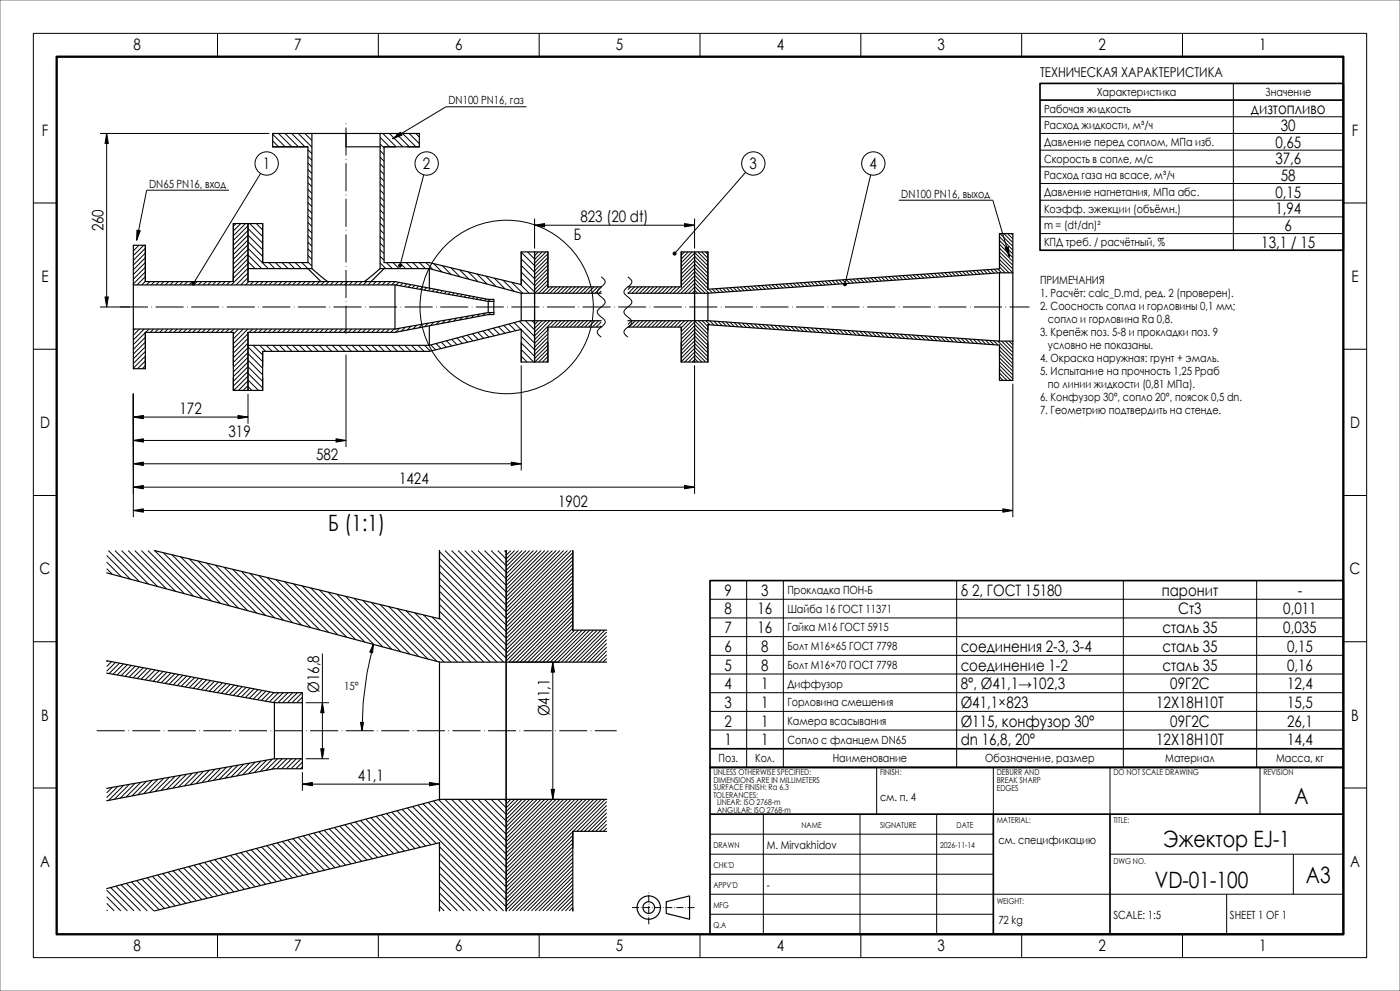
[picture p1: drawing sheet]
<svg xmlns="http://www.w3.org/2000/svg" width="420mm" height="297mm" viewBox="0 0 420 297" stroke-linecap="round" stroke-linejoin="round" font-family="sans-serif">
<path d="M0 0h420v297h-420z" fill="none" stroke="#737373" stroke-width=".3"/>
<g fill="none" stroke="#000" stroke-width=".3">
<path d="M10 10h400v277h-400zM65.2 10v7M113.5 10v7M161.7 10v7M210 10v7M258.2 10v7M306.5 10v7M354.8 10v7M157.9 32h-24.1l-16 9.6M312 35h91M370 25v50M30 40h50.8"/>
<path d="M32 40v52M68.7 57h-24.7l-3 15M78.2 52l-20.2 33M81.8 40.2l3.8 3.8M81.8 42.2l1.8 1.8M83.5 40l4 4M85.5 40l4 4M87.5 40l4 4M89.5 40l4.1 4.1M91.5 40l2.1 2.1M92.4 44.9l1.2 1.2M92.4 46.9l1.2 1.2"/>
<path d="M92.4 48.8l1.2 1.2M92.4 50.8l1.2 1.2M92.4 52.8l1.2 1.2M92.4 54.8l1.2 1.2M92.4 56.8l1.2 1.2M92.4 58.7l1.2 1.2M93.4 40l.2 .1M114 41.2l2.9 2.8M114 43.2l1.2 1.2M114 45.1l1.2 1.2M114 47.1l1.2 1.2M114 49.1l1.2 1.2"/>
<path d="M114 51.1l1.2 1.2M114 53.1l1.2 1.2M114 55l1.2 1.2M114 57l1.2 1.2M114 59l1.2 1.2M114.8 40l4 4M116.8 40l4 4M118.8 40l4 4M120.8 40l4 4M122.8 40l3 3M124.7 40l1.1 1.1M127.1 52.4l-7.1 27.2"/>
<path d="M223.7 51.6l-21.3 24.4M261.2 52.4l-7.7 32.8M312 40h91M312 55h91M312 50h91M312 45h91M10 60.8h7M40.3 73.5l-.3 .3M41.7 73.5l-1.7 1.7M43.1 73.5l-3.1 3.1M43.6 78.7l-3.6 3.6M43.6 77.3l-3.6 3.6"/>
<path d="M43.6 75.8l-3.6 3.6M43.6 74.4l-3.6 3.6M70.8 67l-.8 .8M72.2 67l-2.2 2.2M73.7 67l-3.7 3.7M74.4 79l-4.4 4.4M74.4 77.6l-4.4 4.4M74.4 76.1l-4.4 4.4M74.4 74.7l-4.4 4.4M74.4 73.3l-4.4 4.4M74.4 71.9l-4.4 4.4M74.4 70.5l-4.4 4.4"/>
<path d="M74.4 69.1l-4.4 4.4M74.4 67.7l-4.4 4.4M74.4 68.5l4.4 4.4M74.4 70.5l4.4 4.4M74.4 72.4l4.4 4.4M74.4 74.4l6.1 6.1M74.4 76.4l4.1 4.1M74.4 78.4l2.1 2.1M74.9 67l3.9 3.9M76.9 67l1.9 1.9M80.7 78.7l1.8 1.8M82.6 78.7l1.8 1.8"/>
<path d="M84.6 78.7l1.8 1.8M86.6 78.7l1.8 1.8M88.6 78.7l1.8 1.8M90.6 78.7l1.8 1.8M92.4 60.7l1.2 1.2M92.4 62.7l1.2 1.2M92.4 64.7l1.2 1.2M92.4 66.6l1.2 1.2M92.4 68.6l1.2 1.2M92.4 70.6l1.2 1.2M92.4 72.6l1.2 1.2M92.4 74.6l1.2 1.2"/>
<path d="M92.4 76.5l1.2 1.2M92.4 78.5l1.2 1.2M114 61l1.2 1.2M114 63l1.2 1.2M114 64.9l1.2 1.2M114 66.9l1.2 1.2M114 68.9l1.2 1.2M114 70.9l1.2 1.2M114 72.9l1.2 1.2M114 74.8l1.2 1.2M114 76.8l1.2 1.2M114 78.8l1.7 1.7"/>
<path d="M115.9 78.7l1.8 1.8M117.9 78.7l1.8 1.8M119.9 78.7l1.8 1.8M121.9 78.7l1.8 1.8M123.8 78.7l1.8 1.8M125.8 78.7l1.8 1.8M127.8 78.7l2.1 2.1M130.1 79l2.5 2.5M132.7 79.6l2.6 2.6M156.4 75.6l4 4M156.4 77.6l4 4M156.4 79.6l4 4"/>
<path d="M158.3 75.5l2.1 2.1M160.2 75.5l.2 .1M160.4 65.5v9M160.4 67.5h48M160.4 75.5h.1M161.5 75.5l-1.1 1.1M162.7 75.5l-2.3 2.3M163.8 75.5l-3.4 3.4M164.4 79.4l-4 4M164.4 78.3l-4 4M164.4 77.2l-4 4M164.4 76l-4 4"/>
<path d="M205.4 75.5l-1 1M206.5 75.5l-2.1 2.1M207.6 75.5l-3.2 3.3M208.4 65.5v9M208.4 79.3l-4 4M208.4 78.1l-4 4M208.4 77l-4 4M208.4 75.9l-4 4M208.4 75.7l4 4M208.4 76.8l4 4M208.4 77.9l4 4M208.4 79l4 4"/>
<path d="M209.3 75.5l3.1 3M210.5 75.5l1.9 1.9M211.6 75.5l.8 .8M269.6 60h28.2l5 17M299.8 71l4 4M299.8 72.1l4 4M299.8 73.2l4 4M299.8 74.4l4 4M299.8 75.5l4 4M299.8 76.6l4 4M299.8 77.8l4 4M299.8 78.9l2.9 2.9"/>
<path d="M300 70l3.8 3.8M301.1 70l2.7 2.7M302.3 70l1.5 1.6M303.4 70l.4 .4M312 60h91M312 70h91M312 65h91M403 60.8h7M30 92h9M40.4 98.6l-.4 .4M41.8 98.6l-1.8 1.9M43.3 98.6l-3.3 3.3"/>
<path d="M43.6 84.3l-1.1 1.1M43.6 82.9l-2.5 2.5M43.6 81.5l-3.6 3.6M43.6 80.1l-3.6 3.6M43.6 99.7l-3.6 3.6M44.7 98.6l-1 1M44.9 84.4l-1 1M46.1 98.6l-1 1M46.4 84.4l-1 1M47.5 98.6l-1 1M47.8 84.4l-1 1M48.9 98.6l-1 1"/>
<path d="M49.2 84.4l-1 1M50.3 98.6l-1 1M50.6 84.4l-1 1M51.7 98.6l-1 1M52 84.4l-1 1M53.2 98.6l-1 1M53.4 84.4l-1 1M54.6 98.6l-1 1M54.8 84.4l-1 1M56 98.6l-1 1M56.3 84.4l-1 1M57.4 98.6l-1 1"/>
<path d="M57.7 84.4l-1 1M58.8 98.6l-1 1M59.1 84.4l-1 1M60.2 98.6l-1 1M60.5 84.4l-1 1M61.6 98.6l-1 1M61.9 84.4l-1 1M63.1 98.6l-1 1M63.3 84.4l-1 1M64.5 98.6l-1 1M64.7 84.4l-1 1M65.9 98.6l-1 1"/>
<path d="M66.2 84.4l-1 1M67.3 98.6l-1 1M67.6 84.4l-1 1M68.7 98.6l-1 1M69 84.4l-1 1M70.1 98.6l-1 1M71.5 98.6l-1.5 1.6M73 98.6l-3 3M74.4 98.6l-4.4 4.4M74.4 83.2l-2.2 2.2M74.4 81.8l-3.6 3.6M74.4 80.4l-5 5"/>
<path d="M74.4 80.4l.1 .1M74.6 84.4l-1 1M75.8 98.6l-1 1M76.1 84.4l-1 1M77.2 98.6l-1 1M77.5 84.4l-1 1M78.6 98.6l-1 1M78.9 84.4l-1 1M80 98.6l-1 1M80.3 84.4l-1 1M81.4 98.6l-1 1M81.7 84.4l-1 1"/>
<path d="M82.9 98.6l-1 1M83.1 84.4l-1 1M84.3 98.6l-1 1M84.5 84.4l-1 1M85.7 98.6l-1 1M86 84.4l-1 1M87.1 98.6l-1 1M87.4 84.4l-1 1M88.5 98.6l-1 1M88.8 84.4l-1 1M89.9 98.6l-1 1M90.2 84.4l-1 1"/>
<path d="M91.3 98.6l-1 1M91.6 84.4l-1 1M92.8 98.6l-1 1M93 84.4l-1 1M94.2 98.6l-1 1M94.4 84.4l-1 1M95.6 98.6l-1 1M95.9 84.4l-1 1M97 98.6l-1 1M97.3 84.4l-1 1M98.4 98.6l-1 1M98.7 84.4l-1 1"/>
<path d="M99.8 98.6l-1 1M100.1 84.4l-1 1M101.2 98.6l-1 1M101.5 84.4l-1 1M102.7 98.6l-1 1M102.9 84.4l-1 1M104.1 98.6l-1 1M104.3 84.4l-1 1M105.5 98.6l-1 1M105.8 84.4l-1 1M106.9 98.6l-1 1M107.2 84.4l-1 1"/>
<path d="M108.3 98.6l-1 1M108.6 84.4l-1 1M109.7 98.6l-1 1M110 84.4l-1 1M111.1 98.6l-1 1M111.4 84.4l-1 1M112.6 98.6l-1 1M112.8 84.4l-1 1M114 98.6l-1 1M114.2 84.4l-1 1M115.4 98.6l-1 1M115.7 84.4l-1 1"/>
<path d="M116.8 98.6l-1 1M117.1 84.4l-1 1M118.2 98.6l-1 1M118.5 84.4l-1 1M119.7 84.6l-.9 .8M119.9 98.4l-1.2 1.2M120.9 84.8l-.9 .9M121.6 98.1l-1.2 1.1M122.1 85.1l-.9 .8M123.2 85.3l-.8 .8M123.3 97.8l-1.1 1.1M124.4 85.5l-.8 .8"/>
<path d="M125 97.5l-1.1 1.1M125.6 85.7l-.7 .8M126.7 97.2l-1 1M126.8 86l-.7 .7M128 86.2l-.7 .7M128.5 96.9l-1.1 1M129.2 86.4l-.7 .7M130.2 96.6l-1.1 1M130.4 86.7l-.7 .7M131.6 86.9l-.7 .7M131.9 96.2l-1 1M132.7 87.1l-.6 .7"/>
<path d="M133.6 95.9l-1 1M133.9 87.3l-.6 .7M135.1 87.6l-.6 .6M135.3 80.3l2.7 2.7M135.3 95.6l-.9 1M136.3 87.8l-.6 .6M137 95.3l-.9 .9M137.5 88l-.6 .6M137.9 80.9l2.8 2.8M138.7 88.2l-.6 .6M138.8 95l-.9 .9M139.9 88.5l-.6 .6"/>
<path d="M140.5 94.7l-.9 .9M140.5 81.5l2.9 2.9M141.1 88.7l-.6 .6M142.2 94.4l-.8 .8M142.2 88.9l-.5 .6M143.1 82.1l3 3M143.3 99.6l1.8 1.8M143.4 89.1l-.5 .6M143.9 94.1l-.8 .8M144.6 89.4l-.5 .5M144.9 99.2l1.8 1.8M145.6 93.8l-.7 .8"/>
<path d="M145.7 82.7l3.1 3.2M145.8 89.6l-.5 .5M146.4 98.8l1.9 1.8M147.1 89.7l-.6 .6M147.2 93.7l-.6 .6M148 98.4l1.9 1.9M148.1 90.1l-.2 .2M148.1 94.1l-.1 .2M148.3 83.4l3.2 3.2M149.5 97.9l2 2M150.9 84l3.3 3.3M151.1 97.5l2 2"/>
<path d="M152.7 97.1l2 2M153.5 84.6l3.3 3.3M154.2 96.7l2.1 2M155.8 96.3l4.6 4.5M156.1 85.2l2.7 2.7M156.4 81.5l4 4M156.4 83.5l4 4M156.4 98.8l4 4M157.6 96.1l2.8 2.8M159.6 96.1l.8 .8M160.4 96.1h.1M161.5 96.1l-1.1 1.2"/>
<path d="M162.7 96.1l-2.3 2.3M163.8 96.1l-3.4 3.4M164.4 85.1l-2.8 2.8M164.4 84l-4 3.9M164.4 82.8l-4 4M164.4 81.7l-4 4M164.4 80.6l-4 4M164.4 98.9l-4 4M164.6 86l-1.9 1.9M164.9 96.1l-4.5 4.6M165.8 86l-2 1.9M166 96.1l-5.6 5.7"/>
<path d="M166.9 86l-1.9 1.9M167.2 96.1l-1.9 1.9M168 86l-1.9 1.9M168.3 96.1l-1.9 1.9M169.2 86l-2 1.9M169.4 96.1l-1.9 1.9M170.3 86l-1.9 1.9M170.6 96.1l-1.9 1.9M171.4 86l-1.9 1.9M171.7 96.1l-1.9 1.9M172.5 86l-1.9 1.9M172.8 96.1l-1.9 1.9"/>
<path d="M173.7 86l-1.9 1.9M174 96.1l-2 1.9M174.8 86l-1.9 1.9M175.1 96.1l-1.9 1.9M175.9 86l-1.9 1.9M176.2 96.1l-1.9 1.9M177.1 86l-1.9 1.9M177.4 96.1l-2 1.9M178.2 86l-1.9 1.9M178.5 96.1l-1.9 1.9M179.3 86l-1.9 1.9M179.6 96.1l-1.9 1.9"/>
<path d="M180.4 83l.3 .3a1.29 1.29 0 0 1 .9 1.2 1.29 1.29 0 0 1-.9 1.2l-.7 .6a1.29 1.29 0 0 0-.8 1.2 1.29 1.29 0 0 0 .8 1.2l.7 .6a1.29 1.29 0 0 1 .9 1.2 1.29 1.29 0 0 1-.9 1.2l-.7 .6a1.29 1.29 0 0 0-.8 1.2 1.29 1.29 0 0 0 .8 1.2l.7 .6a1.29 1.29 0 0 1 .9 1.2 1.29 1.29 0 0 1-.9 1.2l-.7 .6a1.29 1.29 0 0 0-.8 1.2 1.29 1.29 0 0 0 .8 1.2l.4 .3M180.4 87.2l-.7 .7M180.4 86.1l-1.9 1.8M180.4 97.6l-.4 .4M180.4 96.5l-1.6 1.5M188.4 83l.3 .3a1.29 1.29 0 0 1 .9 1.2 1.29 1.29 0 0 1-.9 1.2l-.7 .6a1.29 1.29 0 0 0-.8 1.2 1.29 1.29 0 0 0 .8 1.2l.7 .6a1.29 1.29 0 0 1 .9 1.2 1.29 1.29 0 0 1-.9 1.2l-.7 .6a1.29 1.29 0 0 0-.8 1.2 1.29 1.29 0 0 0 .8 1.2l.7 .6a1.29 1.29 0 0 1 .9 1.2 1.29 1.29 0 0 1-.9 1.2l-.7 .6a1.29 1.29 0 0 0-.8 1.2 1.29 1.29 0 0 0 .8 1.2l.4 .3M188.4 96.1h.1M189.2 86l-.8 .8M189.5 96.1l-1.1 1.2M190.4 86l-2 1.9M190.7 96.1l-2 1.9M191.5 86l-1.9 1.9"/>
<path d="M191.8 96.1l-1.9 1.9M192.6 86l-1.9 1.9M192.9 96.1l-1.9 1.9M193.8 86l-2 1.9M194 96.1l-1.9 1.9M194.9 86l-1.9 1.9M195.2 96.1l-1.9 1.9M196 86l-1.9 1.9M196.3 96.1l-1.9 1.9M197.2 86l-2 1.9M197.4 96.1l-1.9 1.9M198.3 86l-1.9 1.9"/>
<path d="M198.6 96.1l-1.9 1.9M199.4 86l-1.9 1.9M199.7 96.1l-1.9 1.9M200.5 86l-1.9 1.9M200.8 96.1l-1.9 1.9M201.7 86l-1.9 1.9M202 96.1l-2 1.9M202.8 86l-1.9 1.9M203.1 96.1l-1.9 1.9M203.9 86l-1.9 1.9M204.2 96.1l-1.9 1.9M205.4 96.1l-2 1.9"/>
<path d="M206.5 96.1l-2.1 2.1M207.6 96.1l-3.2 3.3M208.4 87.2l-.7 .7M208.4 86.1l-1.9 1.8M208.4 84.9l-3 3M208.4 83.8l-4.1 4.1M208.4 82.7l-5.2 5.2M208.4 81.5l-4 4M208.4 80.4l-4 4M208.4 99.9l-4 4M208.4 98.8l-4 4M208.4 97.6l-4 4"/>
<path d="M208.4 96.5l-4 4M208.4 80.2l4 4M208.4 81.3l4 4M208.4 82.4l4 4M208.4 83.6l4.3 4.3M208.4 84.7l3.2 3.2M208.4 85.8l2 2.1M208.4 87l.9 .9M208.4 97.2l4 4M208.4 98.4l4 4M208.4 99.5l4 4M208.4 96.1l4 4"/>
<path d="M209.5 96.1l2.9 2.9M210.6 96.1l1.8 1.7M211.8 96.1l1.2 1.3M212.6 86.7l1.1 1.1M212.9 96.2l1.3 1.2M213.7 86.6l1.1 1.1M214.2 96.2l1.2 1.3M214.7 86.5l1.1 1.1M215.4 96.3l1.3 1.3M215.8 86.4l1.1 1.2M216.6 96.4l1.3 1.3M216.8 86.4l1.1 1.1"/>
<path d="M217.8 96.5l1.3 1.3M217.9 86.3l1.1 1.1M218.9 86.2l1.2 1.1M219 96.6l1.3 1.3M220 86.2l1.1 1.1M220.2 96.7l1.3 1.3M221.1 86.1l1.1 1.1M221.5 96.7l1.2 1.3M222.1 86l1.1 1.1M222.7 96.8l1.3 1.3M223.2 85.9l1.1 1.2M223.9 96.9l1.3 1.3"/>
<path d="M224.2 85.9l1.2 1.1M225.1 97l1.3 1.3M225.3 85.8l1.1 1.1M226.3 97.1l1.3 1.3M226.3 85.7l1.2 1.1M227.4 85.6l1.1 1.2M227.5 97.2l1.3 1.3M228.5 85.6l1.1 1.1M228.8 97.3l1.2 1.2M229.5 85.5l1.1 1.1M230 97.3l1.3 1.3M230.6 85.4l1.1 1.1"/>
<path d="M231.2 97.4l1.3 1.3M231.6 85.3l1.2 1.2M232.4 97.5l1.3 1.3M232.7 85.3l1.1 1.1M233.6 97.6l1.3 1.3M233.7 85.2l1.2 1.1M234.8 85.1l1.1 1.1M234.8 97.7l1.3 1.3M235.9 85l1.1 1.2M236 97.8l1.3 1.3M236.9 85l1.1 1.1M237.3 97.9l1.3 1.2"/>
<path d="M238 84.9l1.1 1.1M238.5 97.9l1.3 1.3M239 84.8l1.2 1.1M239.7 98l1.3 1.3M240.1 84.7l1.1 1.2M240.9 98.1l1.3 1.3M241.1 84.7l1.2 1.1M242.1 98.2l1.3 1.3M242.2 84.6l1.1 1.1M243.3 84.5l1.1 1.1M243.3 98.3l1.3 1.3M244.3 84.5l1.1 1.1"/>
<path d="M244.6 98.4l1.3 1.3M245.4 84.4l1.1 1.1M245.8 98.4l1.3 1.3M246.4 84.3l1.2 1.1M247 98.5l1.3 1.3M247.5 84.2l1.1 1.2M248.2 98.6l1.3 1.3M248.6 84.2l1.1 1.1M249.4 98.7l1.3 1.3M249.6 84.1l1.1 1.1M250.6 98.8l1.3 1.3M250.7 84l1.1 1.1"/>
<path d="M251.7 83.9l1.1 1.2M251.9 98.9l1.3 1.3M252.8 83.9l1.1 1.1M253.1 99l1.3 1.2M253.8 83.8l1.2 1.1M254.3 99l1.3 1.3M254.9 83.7l1.1 1.1M255.5 99.1l1.3 1.3M256 83.6l1.1 1.2M256.7 99.2l1.3 1.3M257 83.6l1.1 1.1M257.9 99.3l1.3 1.3"/>
<path d="M258.1 83.5l1.1 1.1M259.1 83.4l1.1 1.1M259.2 99.4l1.3 1.3M260.2 83.3l1.1 1.2M260.4 99.5l1.3 1.3M261.2 83.3l1.2 1.1M261.6 99.6l1.3 1.2M262.3 83.2l1.1 1.1M262.8 99.6l1.3 1.3M263.4 83.1l1.1 1.1M264 99.7l1.3 1.3M264.4 83l1.1 1.2"/>
<path d="M265.2 99.8l1.3 1.3M265.5 83l1.1 1.1M266.5 99.9l1.3 1.3M266.5 82.9l1.1 1.1M267.6 82.8l1.1 1.1M267.7 100l1.3 1.3M268.6 82.8l1.2 1.1M269.7 82.7l1.1 1.1M270.8 82.6l1.1 1.1M271.8 82.5l1.1 1.2M272.9 82.5l1.1 1.1M273.9 82.4l1.2 1.1"/>
<path d="M275 82.3l1.1 1.1M276 82.2l1.2 1.2M277.1 82.2l1.1 1.1M278.2 82.1l1.1 1.1M279.2 82l1.1 1.1M280.3 81.9l1.1 1.2M281.3 81.9l1.2 1.1M282.4 81.8l1.1 1.1M283.4 81.7l1.2 1.1M284.5 81.6l1.1 1.2M285.6 81.6l1.1 1.1M286.6 81.5l1.1 1.1"/>
<path d="M287.7 81.4l1.1 1.1M288.7 81.3l1.2 1.2M289.8 81.3l1.1 1.1M290.8 81.2l1.2 1.1M291.9 81.1l1.1 1.1M293 81.1l1.1 1.1M294 81l1.1 1.1M295.1 80.9l1.1 1.1M296.1 80.8l1.2 1.2M297.2 80.8l1.1 1.1M298.2 80.7l1.2 1.1M299.3 80.6l1.2 1.2"/>
<path d="M299.8 80l1.8 1.8M10 104.7h7M40 118v37M43.6 109.6l-.9 .9M43.6 108.2l-2.3 2.3M43.6 106.8l-3.6 3.6M43.6 105.3l-3.6 3.6M43.6 103.9l-3.6 3.6M43.6 102.5l-3.6 3.6M43.6 101.1l-3.6 3.6M70 114.3l4.4-4.4 4.4 4.4M74.4 117h.1"/>
<path d="M74.4 115.6l-1.4 1.4M74.4 114.1l-2.9 2.9M74.4 112.7l-4.3 4.3M74.4 111.3l-4.4 4.4M74.4 108.5l-4.4 4.4M74.4 107.1l-4.4 4.4M74.4 105.7l-4.4 4.4M74.4 104.2l-4.4 4.4M74.4 102.8l-4.4 4.4M74.4 101.4l-4.4 4.4M74.4 100l-4.4 4.4M74.4 104l4.4 4.4"/>
<path d="M74.4 105.9l4.4 4.4M74.4 107.9l4.4 4.4M74.4 111.9l4.4 4.4M74.4 113.9l3.1 3.1M74.4 115.8l1.2 1.2M74.4 118v9M75.9 103.5l2.9 2.9M77.9 103.5l1.8 1.8M79.9 103.5l1.8 1.8M81.9 103.5l1.8 1.8M83.8 103.5l1.8 1.8M85.8 103.5l1.8 1.8"/>
<path d="M87.8 103.5l1.8 1.8M89.8 103.5l1.8 1.8M91.8 103.5l1.8 1.8M93.7 103.5l1.8 1.8M95.7 103.5l1.8 1.8M97.7 103.5l1.8 1.8M99.7 103.5l1.8 1.8M101.6 103.5l1.8 1.8M103.6 103.5l1.8 1.8M103.8 106.3v27.7M105.6 103.5l1.8 1.8M107.6 103.5l1.8 1.8"/>
<path d="M109.6 103.5l1.8 1.8M111.5 103.5l1.8 1.8M113.5 103.5l1.8 1.8M115.5 103.5l1.8 1.8M117.5 103.5l1.8 1.8M119.5 103.5l1.8 1.8M121.4 103.5l1.8 1.8M123.4 103.5l1.8 1.8M125.4 103.5l1.8 1.8M127.4 103.5l1.7 1.7M129.2 103.4l1.5 1.4M130.8 103l1.5 1.5"/>
<path d="M132.4 102.5l1.5 1.6M133.9 102.1l1.6 1.6M135.5 101.7l1.6 1.6M137.1 101.3l1.6 1.6M138.6 100.9l1.7 1.7M140.2 100.5l1.7 1.7M141.7 100l1.8 1.8M156.4 109.5v31.5M156.4 102.8l4 4M156.4 104.8l3.7 3.7M156.4 100.8l4 4M156.4 106.7l1.7 1.8"/>
<path d="M164.4 108l-.6 .5M164.4 106.8l-1.7 1.7M164.4 105.7l-2.8 2.8M164.4 104.6l-4 3.9M164.4 103.4l-4 4M164.4 102.3l-4 4M164.4 101.2l-4 4M164.4 100.1l-4 4M208.4 109.5v38.5M208.4 107.8l-.7 .7M208.4 106.7l-1.9 1.8M208.4 105.5l-3 3"/>
<path d="M208.4 104.4l-4 4M208.4 103.3l-4 4M208.4 102.2l-4 4M208.4 101l-4 4M208.4 100.6l4 4M208.4 101.8l4 4M208.4 102.9l4 4M208.4 104l4 4M208.4 105.2l3.3 3.3M208.4 106.3l2.2 2.2M208.4 107.4l1 1.1M268.9 100.1l1.3 1.3"/>
<path d="M270.1 100.2l1.3 1.2M271.3 100.2l1.3 1.3M272.5 100.3l1.3 1.3M273.8 100.4l1.2 1.3M275 100.5l1.3 1.3M276.2 100.6l1.3 1.3M277.4 100.7l1.3 1.3M278.6 100.7l1.3 1.3M279.8 100.8l1.3 1.3M281.1 100.9l1.2 1.3M282.3 101l1.3 1.3M283.5 101.1l1.3 1.3"/>
<path d="M284.7 101.2l1.3 1.3M285.9 101.3l1.3 1.2M287.1 101.3l1.3 1.3M288.4 101.4l1.2 1.3M289.6 101.5l1.3 1.3M290.8 101.6l1.3 1.3M292 101.7l1.3 1.3M293.2 101.8l1.3 1.3M294.4 101.9l1.3 1.2M295.7 101.9l1.2 1.3M296.9 102l1.3 1.3M298.1 102.1l1.3 1.3"/>
<path d="M299.3 102.2l4.5 4.5M299.8 103.9l4 4M299.8 105l4 4M299.8 106.1l4 4M299.8 107.3l4 4M299.8 108.4l4 4M299.8 109.5l4 4M299.8 110.7l3.4 3.3M299.8 111.8l2.3 2.2M299.8 112.9l1.1 1.1M300.5 102.2l3.3 3.4M301.6 102.2l2.2 2.3"/>
<path d="M302.7 102.2l1.1 1.1M303.8 115v40M403 104.7h7M40 125h34.4M40 132h63.8M40 139h116.4M10 148.5h7M40 146h168.4M40 153h263.8M403 148.5h7M32 166.5l7.1 7.1M32 168.4l4.4 4.5"/>
<path d="M32 170.4l1.7 1.7M32.5 165l9.3 9.3M34.5 165l10 10M36.5 165l10.7 10.8M38.5 165l11.4 11.5M40.4 165l12.2 12.2M42.4 165l12.9 12.9M44.4 165l13.7 13.7M46.4 165l14.4 14.4M49 165.6l14.5 14.5M51.6 166.3l14.6 14.5M54.2 166.9l14.7 14.7"/>
<path d="M56.8 167.5l14.8 14.8M59.4 168.1l14.9 14.9M62 168.7l15 15M64.6 169.4l15.1 15.1M67.2 170l15.2 15.2M69.8 170.6l15.3 15.3M72.4 171.2l15.4 15.4M75 171.9l15.5 15.5M77.6 172.5l15.6 15.6M80.2 173.1l15.7 15.7M82.8 173.7l15.8 15.8M85.4 174.3l15.9 16"/>
<path d="M88 175l16 16M90.6 175.6l16.1 16.1M93.2 176.2l16.2 16.2M95.8 176.8l16.3 16.4M98.4 177.4l16.4 16.5M101 178.1l16.6 16.5M103.6 178.7l16.7 16.6M106.2 179.3l16.8 16.8M108.8 179.9l16.9 16.9M131.8 165.3l20 20M131.8 167.3l20 20M131.8 169.3l20 20"/>
<path d="M131.8 171.3l20 20M131.8 173.3l20 20M131.8 175.2l20 20M131.8 177.2l20 20M131.8 179.2l19.3 19.2M133.5 165l18.3 18.4 18.4-18.4M135.5 165l16.3 16.4M137.4 165l14.4 14.4M139.4 165l12.4 12.4M141.4 165l10.4 10.4 10.5-10.4M143.4 165l8.4 8.5M145.4 165l6.4 6.5"/>
<path d="M147.3 165l4.5 4.5M149.3 165l2.5 2.5 2.6-2.5M151.3 165l.5 .5M152.1 165l-.3 .3M153.3 165l-1.5 1.4M155.5 165l-3.7 3.7M156.6 165l-4.8 4.8M157.8 165l-6 5.9M158.9 165l-7.1 7.1M160 165l-8.2 8.2M161.2 165l-9.4 9.3M163.4 165l-11.6 11.6"/>
<path d="M164.6 165l-12.8 12.7M165.7 165l-13.9 13.9M166.8 165l-15 15M168 165l-16.2 16.1M169.1 165l-17.3 17.2M171.4 165l-19.6 19.5M171.8 179.2l-19.2 19.2M171.8 178.1l-20 20M171.8 177l-20 20M171.8 175.8l-20 20M171.8 174.7l-20 20M171.8 173.6l-20 20"/>
<path d="M171.8 172.4l-20 20M171.8 171.3l-20 20M171.8 170.2l-20 20M171.8 169l-20 20M171.8 167.9l-20 20M171.8 166.8l-20 20M171.8 165.6l-20 20M213 179.6h190M224 174v56M235 174v56M287 174v56M337 174v56"/>
<path d="M377 174v56M10 192.3h7M32.3 198.1l-.3 .2M33.5 198.3l-1.5 1.5M34.7 198.5l-2.7 2.7M35.8 198.7l-3.1 3.2M37 199l-3.1 3.1M38.2 199.2l-3.1 3.1M39.4 199.4l-3.1 3.1M40.6 199.7l-3.1 3M41.8 199.9l-3.1 3M96.7 195.9v31.5"/>
<path d="M111.4 180.6l17 16.9M112 193.1l-1.9 8.5-1.1 8.7-.4 8.7M114 181.2l17.1 17M116.6 181.8l16.7 16.6M119.2 182.4l16 16M121.8 183l15.4 15.4M124.4 183.7l14.8 14.7M127 184.3l14.2 14.1M129.6 184.9l13.6 13.5M131.8 181.2l17.3 17.2M131.8 183.2l15.3 15.2M131.8 185.1l13.3 13.3"/>
<path d="M152.8 198.4h15M165.8 198.4v41.2M171.8 188.3l-10.1 10.1M171.8 187.1l-11.3 11.3M171.8 186l-12.4 12.4M171.8 184.9l-13.5 13.5M171.8 183.7l-14.6 14.7M171.8 182.6l-15.8 15.8M171.8 181.5l-16.9 16.9M171.8 180.3l-18 18.1M172.4 188.9l-9.6 9.5M173.5 188.9l-9.6 9.5"/>
<path d="M174.7 188.9l-9.6 9.5M175.8 188.9l-9.6 9.5M176.9 188.9l-9.6 9.5M178.1 188.9l-9.6 9.5M179.2 188.9l-9.6 9.5M180.3 188.9l-9.6 9.5M181.4 188.9l-9.5 9.5M182 197.3l-1.1 1.1M182 196.2l-2.2 2.2M182 195.1l-3.4 3.3M182 194l-4.5 4.4M182 192.8l-5.6 5.6"/>
<path d="M182 191.7l-6.7 6.7M182 190.6l-7.9 7.8M182 189.4l-9 9M213 196.4h190M213 190.8h190M213 185.2h190M403 192.3h7M43 200.1l-3.1 3M44.2 200.3l-3.1 3M45.3 200.6l-3 3M46.5 200.8l-3 3M47.7 201l-2.9 3"/>
<path d="M48.9 201.2l-2.9 3M50.1 201.5l-2.9 2.9M51.3 201.7l-2.9 2.9M52.5 201.9l-2.9 2.9M53.7 202.1l-2.9 2.9M54.8 202.4l-2.8 2.9M56 202.6l-2.8 2.9M57.2 202.8l-2.8 2.9M58.4 203l-2.8 2.9M59.6 203.3l-2.8 2.8M60.8 203.5l-2.8 2.8M62 203.7l-2.8 2.8"/>
<path d="M63.2 204l-2.8 2.7M64.4 204.2l-2.8 2.7M65.5 204.4l-2.7 2.8M66.7 204.6l-2.7 2.8M67.9 204.9l-2.7 2.7M69.1 205.1l-2.7 2.7M70.3 205.3l-2.7 2.7M71.5 205.5l-2.7 2.7M72.7 205.8l-2.7 2.6M73.9 206l-2.7 2.6M75 206.2l-2.6 2.7M76.2 206.4l-2.6 2.7"/>
<path d="M77.4 206.7l-2.6 2.6M78.6 206.9l-2.6 2.6M79.8 207.1l-2.6 2.6M81 207.3l-2.6 2.6M82.2 207.6l-2.6 2.5M83.6 207.6l-2.8 2.7M85 207.6l-3 3M86.4 207.6l-3 3M87.8 207.6l-3 3M89.2 207.6l-3 3M90.6 207.6l-3 3M90.7 210.3l-.2 .3"/>
<path d="M90.7 208.9l-1.7 1.7M91.7 210.6h7M213 218.8h190M213 213.2h190M213 207.6h190M213 202h190M10 236.2h7M33.7 236l-1.7 1.6M35.4 235.7l-3.4 3.3M37.1 235.4l-4.5 4.5M38.8 235.1l-4.5 4.4M40.5 234.8l-4.4 4.4"/>
<path d="M42.2 234.5l-4.4 4.4M44 234.2l-4.4 4.3M45.7 233.9l-4.4 4.3M47.4 233.6l-4.3 4.3M49.1 233.3l-4.3 4.2M50.8 232.9l-4.2 4.3M52.5 232.6l-4.2 4.3M54.3 232.3l-4.2 4.2M56 232l-4.2 4.2M57.7 231.7l-4.2 4.2M59.4 231.4l-4.1 4.1M61.1 231.1l-4.1 4.1"/>
<path d="M62.8 230.8l-4 4.1M64.6 230.5l-4.1 4M66.3 230.2l-4 4M68 229.9l-4 4M69.7 229.6l-3.9 3.9M71.4 229.3l-3.9 3.9M73.1 229l-3.8 3.9M74.9 228.7l-3.9 3.8M76.6 228.4l-3.8 3.8M78.3 228.1l-3.8 3.8M80 227.8l-3.7 3.7M81.7 227.5l-3.7 3.7"/>
<path d="M83.2 227.4l-3.4 3.5M84.7 227.4l-3.2 3.2M86.1 227.4l-3 3M87.5 227.4l-3 3M88.9 227.4l-3 3M90.3 227.4l-3 3M90.7 231.4v5.6M90.7 235h41.1M90.7 229.8l-.6 .6M90.7 228.4l-2 2M91.7 227.4h7M131.6 239.6l20.2 20.3"/>
<path d="M131.8 233v5.6M133.5 239.6l18.3 18.3 18.4-18.3M135.5 239.6l16.3 16.3M137.4 239.6l14.4 14.4M139.4 239.6l12.4 12.4M141.4 239.6l10.4 10.4M143.4 239.6l8.4 8.4M145.4 239.6l6.4 6.4M147.3 239.6l4.5 4.5M149.3 239.6l2.5 2.5 2.6-2.5M151.3 239.6l.5 .5M152.1 239.6l-.3 .2"/>
<path d="M152.8 239.6h15M153.3 239.6l-1.5 1.4M155.5 239.6l-3.7 3.6M156.6 239.6l-4.8 4.8M157.8 239.6l-6 5.9M158.9 239.6l-7.1 7M160 239.6l-8.2 8.2M161.2 239.6l-9.4 9.3M162.3 239.6l-10.5 10.4M163.4 239.6l-11.6 11.6M164.6 239.6l-12.8 12.7M165.7 239.6l-13.9 13.8"/>
<path d="M166.8 239.6l-15 14.9M168 239.6l-16.2 16.1M169.1 239.6l-17.3 17.2M171.4 239.6l-19.6 19.5M172.5 239.6l-20.7 20.6M173.6 239.6l-21.8 21.7M174.7 239.6l-22.9 22.9M175.9 239.6l-24.1 24M177 239.6l-25.2 25.1M178.1 239.6l-26.3 26.2-24.9-24.9M179.3 239.6l-27.5 27.4M180.4 239.6l-28.6 28.5"/>
<path d="M181.5 239.6l-9.5 9.5M263 230v14M298 230v14M333 230v14M378 230v14M403 236.2h7M56.6 259.7l8.8 8.8M58.2 259.3l8.8 8.8M59.7 258.9l8.9 8.8M61.3 258.5l8.9 8.8M62.9 258l8.8 8.9M64.4 257.6l8.9 8.9"/>
<path d="M66 257.2l8.9 9M67.6 256.8l8.9 9M69.1 256.4l9 9M70.7 256l9 9M72.2 255.5l9.1 9.1M73.8 255.1l9.1 9.2M75.4 254.7l9.1 9.2M76.9 254.3l9.2 9.2M78.5 253.9l9.2 9.2M80 253.4l9.3 9.3M81.6 253l9.3 9.3M83.2 252.6l9.3 9.4"/>
<path d="M84.7 252.2l9.4 9.4M86.3 251.8l9.4 9.4M87.9 251.4l9.4 9.4M89.4 250.9l9.5 9.5M91 250.5l9.5 9.6M92.5 250.1l9.6 9.6M94.1 249.7l9.6 9.6M95.7 249.3l9.6 9.6M97.2 248.8l9.7 9.7M98.8 248.4l9.7 9.7M100.3 248l9.8 9.8M101.9 247.6l9.8 9.8"/>
<path d="M103.5 247.2l9.8 9.8M105 246.7l9.9 9.9M106.6 246.3l9.9 9.9M108.2 245.9l9.9 10M109.7 245.5l10 10M111.3 245.1l10 10M112.8 244.7l10.1 10M114.4 244.2l10.1 10.1M116 243.8l10.1 10.1M117.5 243.4l10.2 10.2M119.1 243l10.2 10.2M120.6 242.6l10.3 10.2"/>
<path d="M122.2 242.1l29.6 29.7M123.8 241.7l28 28.1M125.3 241.3l26.5 26.5M128.5 240.5l23.3 23.4M130 240.1l21.8 21.8M131.8 253.8l19.3 19.2M131.8 255.7l17.3 17.3M131.8 257.7l15.3 15.3M131.8 259.7l13.3 13.3M171.8 259.4l-13.5 13.6M171.8 258.3l-14.6 14.7M171.8 257.2l-15.8 15.8"/>
<path d="M171.8 256l-16.9 17M171.8 254.9l-18 18.1M171.8 253.8l-19.2 19.2M171.8 252.7l-20 20M171.8 251.5l-20 20M171.8 250.4l-20 20M171.8 249.3l-20 20M182 248.2l-1 .9M182 247l-2.1 2.1M182 245.9l-3.3 3.2M182 244.8l-4.4 4.3M182 243.6l-5.5 5.5"/>
<path d="M182 242.5l-6.7 6.6M182 241.4l-7.8 7.7M182 240.2l-8.9 8.9M213 256h85M213 250h85M229 244v36M258 244v36M281 244v36M333 256h70M388 256v12M32 266.8l6.2 6.2M32 268.8l4.2 4.2"/>
<path d="M32 270.7l2.3 2.3M32 272.7l.3 .3M33.2 266l7 7M34.8 265.6l7.4 7.4M36.3 265.2l7.9 7.8M37.9 264.7l8.2 8.3M39.4 264.3l8.4 8.4M41 263.9l8.4 8.4M42.6 263.5l8.4 8.4M44.1 263.1l8.5 8.4M45.7 262.6l8.5 8.5M47.3 262.2l8.5 8.5"/>
<path d="M48.8 261.8l8.6 8.6M50.4 261.4l8.6 8.6M51.9 261l8.7 8.6M53.5 260.6l8.7 8.6M55.1 260.1l8.7 8.7M131.8 261.7l11.4 11.3M131.8 263.7l9.4 9.3M131.8 265.6l7.4 7.4M131.8 267.6l5.4 5.4M131.8 269.6l3.4 3.4M131.8 271.6l1.5 1.4M171.8 271.9l-1.1 1.1"/>
<path d="M171.8 270.8l-2.2 2.2M171.8 269.6l-3.3 3.4M171.8 268.5l-4.5 4.5M171.8 267.4l-5.6 5.6M171.8 266.2l-6.7 6.8M171.8 265.1l-7.9 7.9M171.8 264l-9 9M171.8 262.8l-10.1 10.2M171.8 261.7l-11.3 11.3M171.8 260.6l-12.4 12.4M213 274h85M213 268h190"/>
<path d="M213 262h85M368 268v12M65.2 280v7M113.5 280v7M161.7 280v7M210 280v7M258.2 280v7M306.5 280v7M354.8 280v7"/>
<circle cx="80" cy="49" r="3.5"/>
<circle cx="128" cy="49" r="3.5"/>
<circle cx="226" cy="49" r="3.5"/>
<circle cx="262" cy="49" r="3.5"/>
<circle cx="152" cy="92" r="26"/>
</g>
<path d="M17 17h386v263h-386z" fill="none" stroke="#000" stroke-width=".7" stroke-linecap="butt"/>
<path d="M312 25h91v50h-91zM312 30h91M213 174h190v56h-190zM213 230h190v50h-190zM213 224.4h190M213 244h190M298 244v36M333 244v36" fill="none" stroke="#000" stroke-width=".5"/>
<g fill="none" stroke="#000" stroke-width=".35">
<path d="M81.8 44h10.6M92.4 44v34.7h-13.6M93.6 40h10.2M93.6 40h-11.8v4M93.6 40v40.5M103.8 40v4h10.2M103.8 40h10.2M114 40h11.8v4M114 40v40.5M115.2 44h3.4M115.2 44v34.7h13.6l27.6 6.6M115.2 44h10.6"/>
<path d="M122.2 44h3.6M43.6 73.5v10.9M43.6 73.5h-3.6v11.9M70 67v17.4M70 67h8.8M74.4 67v17.4M78.8 67v11.7M156.4 75.5v9.8M156.4 75.5h8M160.4 75.5v33M164.4 75.5v10.5M204.4 75.5v10.5"/>
<path d="M204.4 75.5h8M208.4 75.5v33M212.4 75.5v11.2M299.8 70v10.6M299.8 70h4v11.8M40 85.4v13.2M40 98.6h78.5M40 85.4h78.5M40 98.6v11.9h3.6M43.6 99.6v4M43.6 84.4h26.4M43.6 99.6v10.9"/>
<path d="M43.6 99.6h26.4M70 99.6v10M70 82.2v2.2M70 99.6v17.4M74.4 99.6v3.9h54.4M74.4 84.4h44.1l28 5.3h1.6v.6M74.4 99.6v17.4M92.4 80.5l3.9 3.9M93.6 80.5h-19.2v3.9M93.6 80.5l4.7 3.9M114 80.5l-4.7 3.9M114 80.5h14.8"/>
<path d="M115.2 80.5l-3.9 3.9M118.5 85.4v13.2M118.5 85.4l28 4.9M128.8 97.6v5.9M128.8 80.5v5.9M128.8 80.5l27.6 7.4M146.5 90.3v3.4M146.5 90.3h1.6M146.5 93.7h1.6M146.5 93.7l-28 4.9M148.1 90.3v3.4M148.1 93.7v.6h-1.6l-28 5.3h-44.1"/>
<path d="M156.4 98.7v.3M156.4 87.9v8.2M156.4 87.9h24M156.4 98.7v9.8M156.4 98.7l-27.6 6.6h-50M156.4 96.1h24M156.4 96.1l-27.6 7.4M164.4 98v1M164.4 86h16M164.4 98v10.5M164.4 98h16M188.4 87.9h24"/>
<path d="M188.4 96.1h24M188.4 86h16M188.4 98h16M204.4 98v1M204.4 98v10.5M212.4 87.9v8.2M212.4 97.3v1.7M212.4 96.1l87.4 6.1M212.4 97.3v11.2M212.4 97.3l87.4 6.1M299.8 81.8v20.4M299.8 81.8l-87.4 6.1"/>
<path d="M299.8 81.8h4M299.8 80.6l-87.4 6.1M303.8 81.8v20.4M43.6 107.2v3.3M70 113.2v3.8M70 117h8.8M78.8 113.2v3.8M78.8 105.3v4.3M78.8 105.3v11.7M156.4 102.6v5.9M156.4 108.5h8M164.4 102.6v5.9"/>
<path d="M204.4 102.6v5.9M204.4 108.5h8M212.4 102.6v5.9M299.8 110.4v3.6M299.8 103.4v3.4M299.8 103.4v10.6M299.8 102.2h4M303.8 102.2v11.8h-4M32 171.7l99.8 26.7M46.3 165l85.5 20.4M131.8 165v20.4zM151.8 165v108"/>
<path d="M171.8 165v23.9zM32 198l50.3 9.6h8.4v3M131.8 198.4v41.2M131.8 198.4h50.2M171.8 188.9h10.2M32 201.7l50.3 8.9M82.3 210.6v16.8M82.3 210.6h8.4M90.7 210.6v16.8M82.3 227.4h8.4M82.3 227.4l-50.3 8.9M90.7 227.4v3h-8.4l-50.3 9.6"/>
<path d="M131.8 239.6h50.2M131.8 239.6l-99.8 26.7M131.8 252.6v1.6M131.8 252.6v20.4M131.8 252.6l-85.5 20.4M171.8 249.1v5.1M171.8 249.1v23.9M171.8 249.1h10.2M199.9 270.3l7-1.8v7l-7-1.7z"/>
<circle cx="194.6" cy="272" r="3.5"/>
<circle cx="194.6" cy="272" r="1.75"/>
</g>
<path d="M189.6 272h18.8M194.6 277v-10" fill="none" stroke="#000" stroke-width=".3" stroke-dasharray="2.1 .5 .2 .5" stroke-linecap="butt"/>
<path d="M36 92h272.8M103.8 100v-64M29 219h156" fill="none" stroke="#000" stroke-width=".3" stroke-dasharray="8.4 1.1 .2 1.1" stroke-linecap="butt"/>
<g fill="#000" stroke="#000" stroke-width=".3">
<path d="M32 40l.5 3h-1zM117.8 41.6l2.3-2 .5 .9zM41.1 69l1 .2-1.1 2.8zM160.4 67.5l3-.5v1zM205.4 67l3 .5-3 .5zM301.5 74.3l1-.3 .3 3zM31.5 89h1l-.5 3zM40 125l3-.5v1zM40 132l3-.5v1zM40 139l3-.5v1zM71.4 124.5l3 .5-3 .5zM100.8 131.5l3 .5-3 .5z"/>
<path d="M153.4 138.5l3 .5-3 .5zM40 146l3-.5v1zM40 153l3-.5v1zM205.4 145.5l3 .5-3 .5zM300.8 152.5l3 .5-3 .5zM112 193.1l-.2 2.5-.9-.2zM96.7 210.6l.5 3h-1zM108.1 216.5h.9l-.4 2.5zM165.8 198.4l.5 3h-1zM90.7 235l3-.5v1zM96.2 224.4h1l-.5 3zM128.8 234.5l3 .5-3 .5z"/>
<path d="M165.3 236.6h1l-.5 3z"/>
</g>
<g fill="#000">
<circle cx="120" cy="79.6" r=".6"/>
<circle cx="202.4" cy="76" r=".6"/>
<circle cx="58" cy="85" r=".6"/>
<circle cx="253.5" cy="85.2" r=".6"/>
</g>
<g font-size="6.8">
<text x="98.5" y="159">Б (1:1)</text>
<text x="388.4" y="241">A</text>
<text x="348.9" y="253.8">Эжектор EJ-1</text>
<text x="346.5" y="266">VD-01-100</text>
<text x="391.8" y="264.5">A3</text>
</g>
<g font-size="4.7">
<text x="40" y="15">8</text>
<text x="88.3" y="15">7</text>
<text x="136.5" y="15">6</text>
<text x="184.8" y="15">5</text>
<text x="233" y="15">4</text>
<text x="281.3" y="15">3</text>
<text x="329.5" y="15">2</text>
<text x="377.8" y="15">1</text>
<text x="375.3" y="34.3">дизтопливо</text>
<text x="12.5" y="40.7">F</text>
<text x="384.3" y="39.3">30</text>
<text x="405.5" y="40.7">F</text>
<text x="382.6" y="44.2">0,65</text>
<text x="78.9" y="50.8">1</text>
<text x="126.9" y="50.8">2</text>
<text x="224.9" y="50.8">3</text>
<text x="260.9" y="50.8">4</text>
<text x="382.6" y="49.2">37,6</text>
<text x="382.6" y="59.3">0,15</text>
<text x="384.3" y="54.3">58</text>
<text x="382.6" y="64.2">1,94</text>
<text x="31" y="69.3" transform="rotate(-90 31 69.3)">260</text>
<text x="172.2" y="71.8">Б</text>
<text x="174.1" y="66.5">823 (20 dt)</text>
<text x="385.4" y="69.2">6</text>
<text x="378.4" y="74.3">13,1 / 15</text>
<text x="12.4" y="84.5">E</text>
<text x="405.4" y="84.5">E</text>
<text x="53.9" y="124">172</text>
<text x="12" y="128.3">D</text>
<text x="68.6" y="131">319</text>
<text x="405" y="128.3">D</text>
<text x="94.8" y="138">582</text>
<text x="119.7" y="145">1424</text>
<text x="167.5" y="152">1902</text>
<text x="11.9" y="172.2">C</text>
<text x="404.9" y="172.2">C</text>
<text x="217.4" y="178.5">9</text>
<text x="228.4" y="178.5">3</text>
<text x="288.2" y="178.5">δ 2, ГОСТ 15180</text>
<text x="348.5" y="178.5">паронит</text>
<text x="389.3" y="178.5">-</text>
<text x="217.4" y="184.1">8</text>
<text x="227.3" y="184.1">16</text>
<text x="353.5" y="184.1">Ст3</text>
<text x="385" y="184.1">0,011</text>
<text x="217.4" y="189.8">7</text>
<text x="227.3" y="189.8">16</text>
<text x="348.7" y="189.8">сталь 35</text>
<text x="385" y="189.8">0,035</text>
<text x="217.4" y="195.4">6</text>
<text x="228.4" y="195.4">8</text>
<text x="288.2" y="195.4">соединения 2-3, 3-4</text>
<text x="348.7" y="195.4">сталь 35</text>
<text x="386.1" y="195.4">0,15</text>
<text x="217.4" y="201">5</text>
<text x="228.4" y="201">8</text>
<text x="288.2" y="201">соединение 1-2</text>
<text x="348.7" y="201">сталь 35</text>
<text x="386.1" y="201">0,16</text>
<text x="95.7" y="207.6" transform="rotate(-90 95.7 207.6)">Ø16,8</text>
<text x="217.4" y="206.6">4</text>
<text x="228.4" y="206.6">1</text>
<text x="288.2" y="206.6">8°, Ø41,1→102,3</text>
<text x="351.1" y="206.6">09Г2С</text>
<text x="386.1" y="206.6">12,4</text>
<text x="164.8" y="214.6" transform="rotate(-90 164.8 214.6)">Ø41,1</text>
<text x="217.4" y="212.1">3</text>
<text x="228.4" y="212.1">1</text>
<text x="288.2" y="212.1">Ø41,1×823</text>
<text x="346.9" y="212.1">12Х18Н10Т</text>
<text x="386.1" y="212.1">15,5</text>
<text x="12.3" y="216">B</text>
<text x="217.4" y="217.7">2</text>
<text x="228.4" y="217.7">1</text>
<text x="288.2" y="217.7">Ø115, конфузор 30°</text>
<text x="351.1" y="217.7">09Г2С</text>
<text x="386.1" y="217.7">26,1</text>
<text x="405.3" y="216">B</text>
<text x="217.4" y="223.3">1</text>
<text x="228.4" y="223.3">1</text>
<text x="288.2" y="223.3">dn 16,8, 20°</text>
<text x="346.9" y="223.3">12Х18Н10Т</text>
<text x="386.1" y="223.3">14,4</text>
<text x="107.4" y="234">41,1</text>
<text x="12" y="259.8">A</text>
<text x="405" y="259.8">A</text>
<text x="40" y="285">8</text>
<text x="88.3" y="285">7</text>
<text x="136.5" y="285">6</text>
<text x="184.8" y="285">5</text>
<text x="233" y="285">4</text>
<text x="281.3" y="285">3</text>
<text x="329.5" y="285">2</text>
<text x="377.8" y="285">1</text>
</g>
<text font-size="4.1" x="312" y="23">ТЕХНИЧЕСКАЯ ХАРАКТЕРИСТИКА</text>
<g font-size="3.4">
<text x="329" y="28.8">Характеристика</text>
<text x="379.6" y="28.8">Значение</text>
<text x="134.6" y="31.2">DN100 PN16, газ</text>
<text x="313.2" y="33.7">Рабочая жидкость</text>
<text x="313.2" y="38.8">Расход жидкости, м³/ч</text>
<text x="313.2" y="43.7">Давление перед соплом, МПа изб.</text>
<text x="313.2" y="48.7">Скорость в сопле, м/с</text>
<text x="313.2" y="53.7">Расход газа на всасе, м³/ч</text>
<text x="44.8" y="56.2">DN65 PN16, вход</text>
<text x="270.4" y="59.2">DN100 PN16, выход</text>
<text x="313.2" y="58.8">Давление нагнетания, МПа абс.</text>
<text x="313.2" y="63.8">Коэфф. эжекции (объёмн.)</text>
<text x="313.2" y="68.8">m = (dt/dn)²</text>
<text x="313.2" y="73.8">КПД треб. / расчётный, %</text>
<text x="312" y="85">ПРИМЕЧАНИЯ</text>
<text x="312" y="88.9">1. Расчёт: calc_D.md, ред. 2 (проверен).</text>
<text x="312" y="92.8">2. Соосность сопла и горловины 0,1 мм;</text>
<text x="312" y="100.6">3. Крепёж поз. 5-8 и прокладки поз. 9</text>
<text x="314.4" y="96.7">сопло и горловина Ra 0,8.</text>
<text x="314.4" y="104.5">условно не показаны.</text>
<text x="312" y="108.4">4. Окраска наружная: грунт + эмаль.</text>
<text x="312" y="112.3">5. Испытание на прочность 1,25 Pраб</text>
<text x="314.4" y="116.2">по линии жидкости (0,81 МПа).</text>
<text x="312" y="120.1">6. Конфузор 30°, сопло 20°, поясок 0,5 dn.</text>
<text x="312" y="124">7. Геометрию подтвердить на стенде.</text>
<text x="236.2" y="178.1">Прокладка ПОН-Б</text>
<text x="236.2" y="183.6">Шайба 16 ГОСТ 11371</text>
<text x="236.2" y="189.2">Гайка М16 ГОСТ 5915</text>
<text x="236.2" y="194.8">Болт М16×65 ГОСТ 7798</text>
<text x="236.2" y="200.5">Болт М16×70 ГОСТ 7798</text>
<text x="103.2" y="206.7">15°</text>
<text x="236.2" y="206.1">Диффузор</text>
<text x="236.2" y="211.7">Горловина смешения</text>
<text x="236.2" y="217.2">Камера всасывания</text>
<text x="236.2" y="222.8">Сопло с фланцем DN65</text>
<text x="215.6" y="228.4">Поз.</text>
<text x="226.5" y="228.4">Кол.</text>
<text x="249.8" y="228.4">Наименование</text>
<text x="295.6" y="228.4">Обозначение, размер</text>
<text x="349.6" y="228.4">Материал</text>
<text x="382.8" y="228.4">Масса, кг</text>
<text x="264" y="240">см. п. 4</text>
<text x="230" y="254.3">M. Mirvakhidov</text>
<text x="299.5" y="253">см. спецификацию</text>
<text x="230" y="266.3">-</text>
<text x="334" y="275.5">SCALE: 1:5</text>
<text x="369" y="275.5">SHEET 1 OF 1</text>
<text x="299.5" y="277">72 kg</text>
</g>
<g font-size="2.4">
<text x="214" y="232.4">UNLESS OTHERWISE SPECIFIED:</text>
<text x="264" y="232.4">FINISH:</text>
<text x="299" y="232.4">DEBURR AND</text>
<text x="334" y="232.4">DO NOT SCALE DRAWING</text>
<text x="379" y="232.4">REVISION</text>
<text x="214" y="234.6">DIMENSIONS ARE IN MILLIMETERS</text>
<text x="214" y="236.9">SURFACE FINISH: Ra 6.3</text>
<text x="214" y="239.1">TOLERANCES:</text>
<text x="299" y="234.8">BREAK SHARP</text>
<text x="299" y="237.2">EDGES</text>
<text x="215.1" y="241.4">LINEAR: ISO 2768-m</text>
<text x="215.1" y="243.7">ANGULAR: ISO 2768-m</text>
<text x="240.5" y="248.2">NAME</text>
<text x="264" y="248.2">SIGNATURE</text>
<text x="287" y="248.2">DATE</text>
<text x="299" y="246.8">MATERIAL:</text>
<text x="334" y="246.8">TITLE:</text>
<text x="214" y="254.1">DRAWN</text>
<text x="282" y="254.1">2026-11-14</text>
<text x="214" y="260.1">CHK'D</text>
<text x="334" y="258.8">DWG NO.</text>
<text x="214" y="266.1">APPV'D</text>
<text x="214" y="272.1">MFG</text>
<text x="299" y="270.8">WEIGHT:</text>
<text x="214" y="278.1">Q.A</text>
</g>
</svg>
